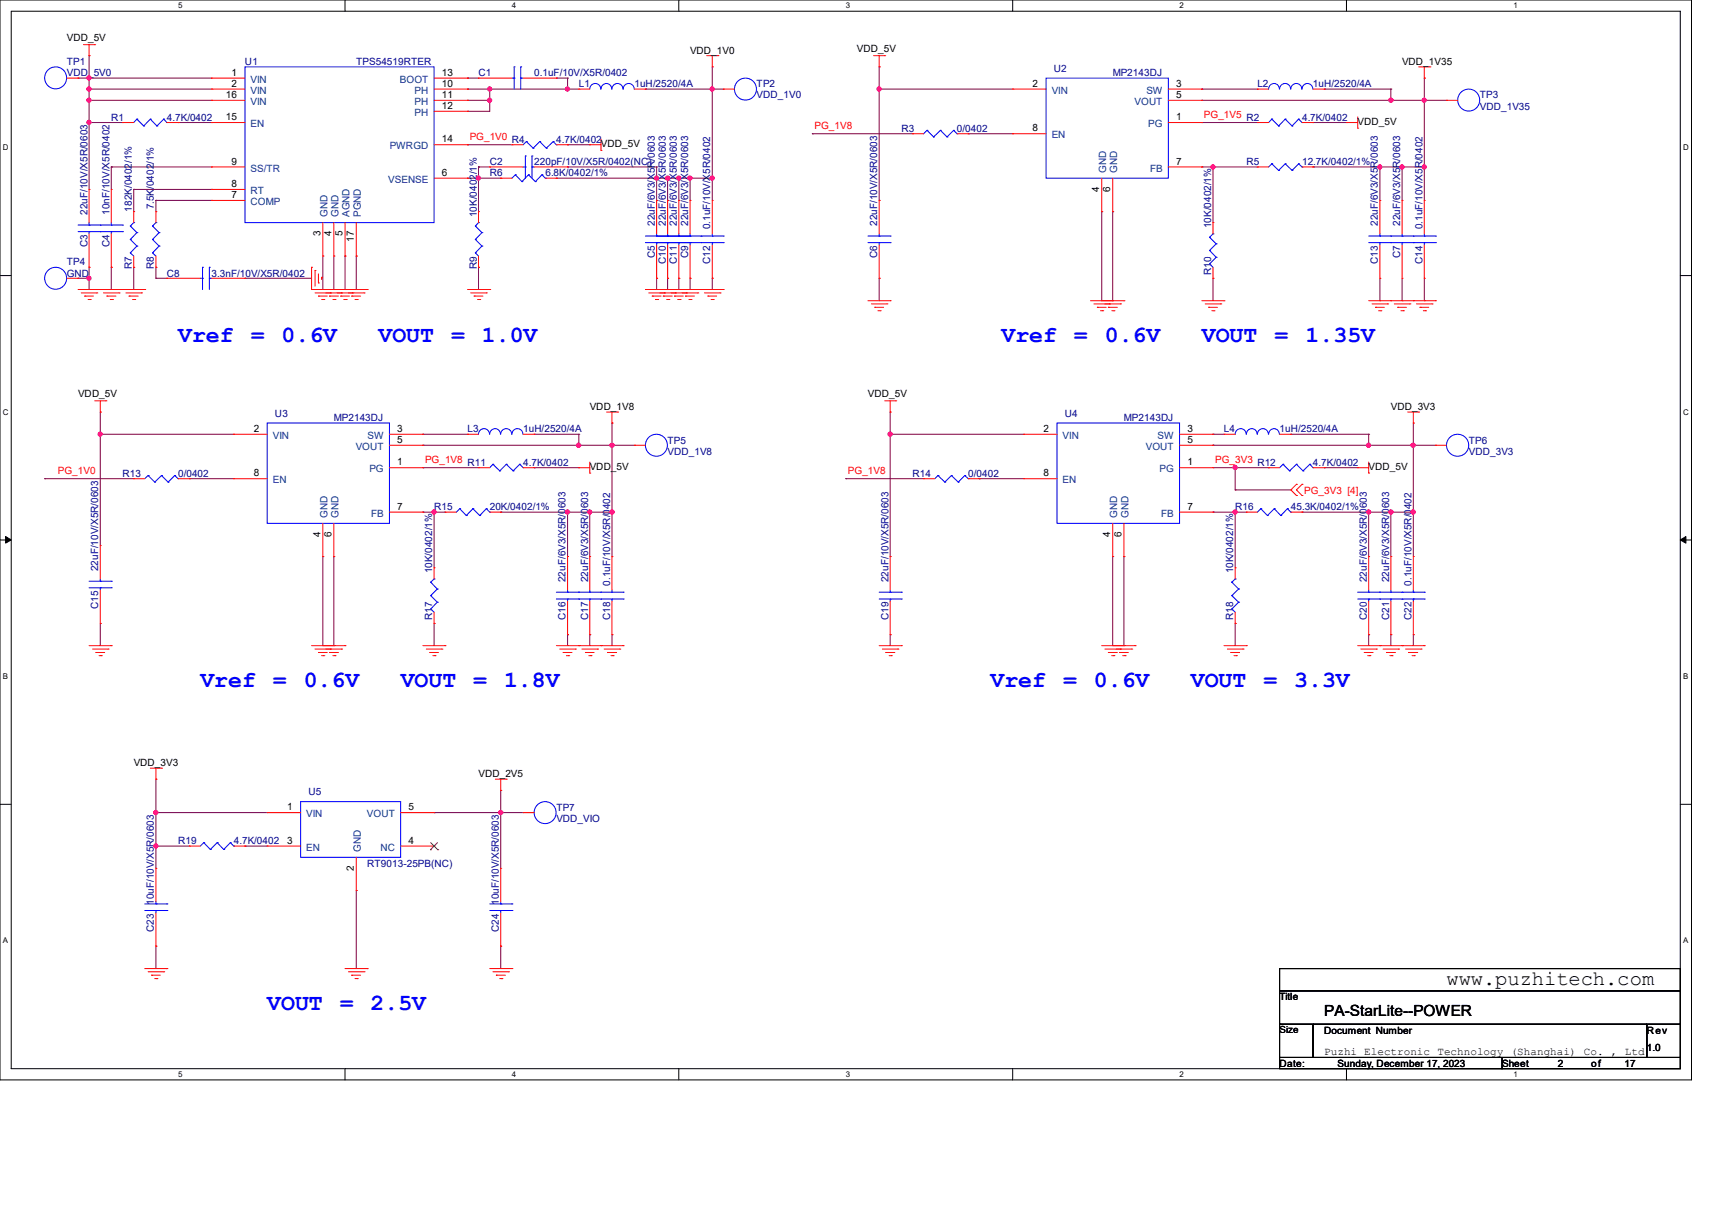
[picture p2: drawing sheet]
<svg xmlns="http://www.w3.org/2000/svg" width="297mm" height="210mm" viewBox="0 0 297 210" stroke-linecap="round" stroke-linejoin="round" font-family="sans-serif">
<path d="M0 0h293.5v187.3h-293.5zM1.9 1.9h289.6v183.4h-289.6z" fill="none" stroke="#000" stroke-width=".17"/>
<g fill="#fff">
<path d="M30.9 .2h.8v1.5h-.8z"/>
<path d="M30.9 185.5h.8v1.6h-.8z"/>
</g>
<path d="M59.9 0v1.9M59.9 185.3v2" fill="none" stroke="#000" stroke-width=".17"/>
<g fill="#fff">
<path d="M88.8 .2h.8v1.5h-.8z"/>
<path d="M88.8 185.5h.8v1.6h-.8z"/>
</g>
<path d="M117.8 0v1.9M117.8 185.3v2" fill="none" stroke="#000" stroke-width=".17"/>
<g fill="#fff">
<path d="M146.7 .2h.8v1.5h-.8z"/>
<path d="M146.7 185.5h.8v1.6h-.8z"/>
</g>
<path d="M175.7 0v1.9M175.7 185.3v2" fill="none" stroke="#000" stroke-width=".17"/>
<g fill="#fff">
<path d="M204.6 .2h.8v1.5h-.8z"/>
<path d="M204.6 185.5h.8v1.6h-.8z"/>
</g>
<path d="M233.6 0v1.9M233.6 185.3v2" fill="none" stroke="#000" stroke-width=".17"/>
<g fill="#fff">
<path d="M262.6 .2h.7v1.5h-.7z"/>
<path d="M262.6 185.5h.7v1.6h-.7z"/>
<path d="M.5 24.8h1v1.6h-1z"/>
<path d="M292 24.8h1v1.6h-1z"/>
<path d="M.5 70.7h1v1.5h-1z"/>
<path d="M292 70.7h1v1.5h-1z"/>
</g>
<path d="M0 47.8h1.9M291.5 47.8h2" fill="none" stroke="#000" stroke-width=".17"/>
<g fill="#fff">
<path d="M.5 116.5h.9v1.6h-.9z"/>
<path d="M292 116.5h.9v1.6h-.9z"/>
</g>
<path d="M0 93.6h1.9M291.5 93.6h2" fill="none" stroke="#000" stroke-width=".17"/>
<path d="M1 93l.9 .6-.9 .6zM291.5 93.6l1-.6v1.2z" fill="#000" stroke="#000" stroke-width=".17"/>
<g fill="#fff">
<path d="M.5 162.4h.9v1.5h-.9z"/>
<path d="M292 162.4h.9v1.5h-.9z"/>
</g>
<path d="M0 139.5h1.9M291.5 139.5h2M222 168h69.5v3.8h-69.5zM222 171.8h69.5v5.8h-69.5zM222 177.6h5.8v5.8h-5.8zM227.8 177.6h57.9v5.8h-57.9zM285.7 177.6h5.8v5.8h-5.8zM222 183.4h38.6v1.9h-38.6zM260.6 183.4h30.9v1.9h-30.9z" fill="none" stroke="#000" stroke-width=".17"/>
<g fill="none" stroke="#800040" stroke-width=".17">
<path d="M13.5 13.5h.1M13.5 13.5h23.2M15.5 13.5h.1M15.5 9.7h.1M15.5 15.5h.1M15.5 17.4h.1M15.5 9.7v23.2M15.5 15.5h21.2M15.5 17.4h21.2M81.1 13.5h.1M81.1 15.5h.1M81.1 17.4h.1"/>
<path d="M81.1 19.3h.1M81.1 13.5h1.9M81.1 15.5h19.3M81.1 17.4h3.9M85 15.5h.1M85 17.4h.1M85 15.5v3.8h-3.9M96.5 13.5h.1M96.5 13.5h2M98.5 13.5h.1M98.5 15.5h.1M98.5 13.5v2"/>
<path d="M112 15.5h.1M112 15.5h13.5M123.6 11.6h.1M123.6 15.5h.1M123.6 11.6v23.2M152.5 15.5h.1M152.5 11.6h.1M152.5 15.5h23.2M152.5 11.6v23.2M208.5 15.5h.1M208.5 17.4h.1M208.5 15.5h9.6"/>
<path d="M208.5 17.4h42.5M229.7 15.5h.1M229.7 15.5h11.6M241.3 17.4h.1M241.3 15.5h.1M241.3 15.5v1.9M247.1 13.5h.1M247.1 17.4h.1M247.1 13.5v21.3M15.5 21.3h.1M15.5 21.3h5.8M19.3 29h.1"/>
<path d="M19.3 29h17.4M19.3 29v3.9M23.2 32.9h.1M23.2 32.9v3.8M23.2 32.9h13.5M27.1 34.8h.1M27.1 34.8v1.9M27.1 34.8h9.6M30.9 21.3h.1M30.9 21.3h5.8M81.1 30.9h.1M81.1 25.1h.1"/>
<path d="M81.1 30.9h5.8M81.1 25.1h7.7M83 29h.1M83 30.9h.1M83 29v7.7M83 29h2M96.5 30.9h.1M96.5 30.9h27.1M98.5 25.1h.1M98.5 29h.1M98.5 25.1h3.8M98.5 29h15.4"/>
<path d="M113.9 30.9h.1M113.9 29h.1M113.9 29v5.8M115.8 30.9h.1M115.8 30.9v3.9M117.8 30.9h.1M117.8 30.9v3.9M119.7 30.9h.1M119.7 30.9v3.9M123.6 30.9h.1M140.9 23.2h.1M140.9 23.2h17.4"/>
<path d="M152.5 34.8h.1M168 23.2h.1M168 23.2h7.7M191.1 36.7h.1M191.1 36.7v15.5M193 36.7h.1M193 36.7v15.5M208.5 29h.1M208.5 21.3h.1M208.5 21.3h9.6M208.5 29h9.6M210.4 29h.1"/>
<path d="M210.4 29v9.6M227.8 29h.1M227.8 21.3h.1M227.8 21.3h5.8M227.8 29h19.3M239.4 29h.1M239.4 29v5.8M243.2 29h.1M243.2 29v5.8M247.1 29h.1M13.5 48.3h.1M13.5 48.3h2"/>
<path d="M15.5 46.4h.1M15.5 48.3h.1M15.5 46.4v3.8M19.3 46.4h.1M19.3 46.4v3.8M23.2 46.4h.1M23.2 46.4v3.8M27.1 46.4h.1M27.1 48.3h.1M27.1 46.4v1.9M27.1 48.3h1.9M42.5 48.3h.1"/>
<path d="M42.5 48.3h11.6M56 44.4h.1M56 44.4v5.8M57.9 44.4h.1M57.9 44.4v5.8M59.9 44.4h.1M59.9 44.4v5.8M61.8 44.4h.1M61.8 44.4v5.8M83 46.4h.1M83 46.4v3.8M113.9 48.3h.1"/>
<path d="M113.9 48.3v1.9M115.8 48.3h.1M115.8 48.3v1.9M117.8 48.3h.1M117.8 48.3v1.9M119.7 48.3h.1M119.7 48.3v1.9M123.6 48.3h.1M123.6 48.3v1.9M152.5 48.3h.1M152.5 48.3v3.9M210.4 48.3h.1"/>
<path d="M210.4 48.3v3.9M239.4 52.2h.1M239.4 48.3v3.9M243.2 52.2h.1M243.2 48.3v3.9M247.1 52.2h.1M247.1 48.3v3.9M17.4 75.3h.1M17.4 71.5h.1M17.4 75.3h23.2M17.4 71.5v23.1M73.4 77.2h.1"/>
<path d="M73.4 75.3h.1M73.4 75.3h7.7M73.4 77.2h36.7M92.7 75.3h.1M92.7 75.3h7.7M100.4 77.2h.1M100.4 75.3h.1M100.4 75.3v1.9M106.2 73.4h.1M106.2 77.2h.1M106.2 73.4v23.1M154.4 75.3h.1"/>
<path d="M154.4 71.5h.1M154.4 75.3h23.2M154.4 71.5v25M210.4 75.3h.1M210.4 77.2h.1M210.4 75.3h1.9M210.4 77.2h38.6M223.9 75.3h.1M223.9 75.3h13.5M237.4 77.2h.1M237.4 75.3h.1M237.4 75.3v1.9"/>
<path d="M245.2 73.4h.1M245.2 77.2h.1M245.2 73.4v23.1M7.7 83h.1M7.7 83h15.5M32.9 83h.1M32.9 83h7.7M56 96.5h.1M56 96.5v15.5M57.9 96.5h.1M57.9 96.5v15.5M73.4 88.8h.1"/>
<path d="M73.4 81.1h.1M73.4 88.8h3.8M73.4 81.1h9.6M75.3 88.8h.1M75.3 88.8v9.7M86.9 88.8h.1M86.9 88.8h19.3M92.7 81.1h.1M92.7 81.1h7.7M98.5 88.8h.1M98.5 88.8v7.7M102.3 88.8h.1"/>
<path d="M102.3 88.8v7.7M106.2 88.8h.1M146.7 83h.1M146.7 83h13.5M154.4 96.5h.1M169.9 83h.1M169.9 83h7.7M193 96.5h.1M193 96.5v15.5M195 96.5h.1M195 96.5v15.5M210.4 88.8h.1"/>
<path d="M210.4 88.8h5.8M210.4 81.1h9.7M214.3 88.8h.1M214.3 81.1h.1M214.3 85h.1M214.3 81.1v3.9M214.3 88.8v9.7M214.3 85h9.6M220.1 81.1h.1M223.9 85h.1M225.9 88.8h.1M225.9 88.8h19.3"/>
<path d="M229.7 81.1h.1M229.7 81.1h5.8M237.4 88.8h.1M237.4 88.8v7.7M241.3 88.8h.1M241.3 88.8v7.7M245.2 88.8h.1M17.4 108.1h.1M17.4 108.1v3.9M75.3 108.1h.1M75.3 108.1v3.9M98.5 110.1h.1"/>
<path d="M98.5 110.1v1.9M102.3 110.1h.1M102.3 110.1v1.9M106.2 110.1h.1M106.2 110.1v1.9M154.4 110.1h.1M154.4 110.1v1.9M214.3 108.1h.1M214.3 108.1v3.9M237.4 110.1h.1M237.4 110.1v1.9M241.3 110.1h.1"/>
<path d="M241.3 110.1v1.9M245.2 110.1h.1M245.2 110.1v1.9M27.1 135.1h.1M27.1 135.1v15.5M86.9 137.1h.1M86.9 137.1v13.5M27.1 146.7h.1M27.1 140.9h.1M27.1 146.7h5.8M27.1 140.9h19.3M42.5 146.7h.1"/>
<path d="M42.5 146.7h3.9M61.8 154.4h.1M61.8 154.4v13.6M75.3 140.9h.1M75.3 140.9h15.5M86.9 140.9h.1M27.1 164.1h.1M27.1 164.1v3.9M86.9 164.1h.1M86.9 164.1v3.9"/>
</g>
<g fill="#f0f" stroke="#f0f" stroke-width=".17">
<circle cx="15.4" cy="15.4" r=".36"/>
<circle cx="15.4" cy="13.5" r=".36"/>
<circle cx="83" cy="30.9" r=".36"/>
<circle cx="123.5" cy="30.9" r=".36"/>
<circle cx="123.5" cy="15.4" r=".36"/>
<circle cx="113.9" cy="30.9" r=".36"/>
<circle cx="119.7" cy="30.9" r=".37"/>
<circle cx="15.4" cy="21.2" r=".36"/>
<circle cx="154.4" cy="75.3" r=".37"/>
<circle cx="214.3" cy="88.8" r=".36"/>
<circle cx="245.2" cy="88.8" r=".37"/>
<circle cx="241.3" cy="88.8" r=".37"/>
<circle cx="237.4" cy="77.2" r=".36"/>
<circle cx="17.4" cy="75.3" r=".36"/>
<circle cx="106.2" cy="77.2" r=".37"/>
<circle cx="75.3" cy="88.8" r=".36"/>
<circle cx="106.2" cy="88.8" r=".37"/>
<circle cx="102.3" cy="88.8" r=".36"/>
<circle cx="100.4" cy="77.2" r=".37"/>
<circle cx="152.5" cy="15.4" r=".36"/>
<circle cx="210.4" cy="29" r=".36"/>
<circle cx="247.1" cy="29" r=".36"/>
<circle cx="247.1" cy="17.4" r=".36"/>
<circle cx="241.3" cy="17.4" r=".37"/>
<circle cx="214.3" cy="81.1" r=".36"/>
<circle cx="117.7" cy="30.9" r=".36"/>
<circle cx="98.4" cy="88.8" r=".36"/>
<circle cx="243.2" cy="29" r=".36"/>
<circle cx="239.4" cy="29" r=".36"/>
<circle cx="237.4" cy="88.8" r=".36"/>
<circle cx="27" cy="146.7" r=".36"/>
<circle cx="27" cy="140.9" r=".36"/>
<circle cx="86.9" cy="140.9" r=".37"/>
<circle cx="245.2" cy="77.2" r=".37"/>
<circle cx="15.4" cy="48.3" r=".36"/>
<circle cx="98.4" cy="15.4" r=".36"/>
<circle cx="84.9" cy="15.4" r=".36"/>
<circle cx="84.9" cy="17.4" r=".36"/>
<circle cx="115.8" cy="30.9" r=".37"/>
<circle cx="15.4" cy="17.4" r=".36"/>
</g>
<g fill="none" stroke="#f00" stroke-width=".17">
<path d="M11.6 13.5h1.9M13.5 13.5h.1M14.5 7.7h1.9M15.5 9.7h.1M15.5 7.7v2M16.4 7.7h.1M36.7 13.5h.1M36.7 15.5h.1M36.7 17.4h.1M36.7 13.5h5.8M36.7 17.4h5.8M36.7 15.5h5.8"/>
<path d="M75.3 13.5h5.8M75.3 17.4h5.8M75.3 15.5h5.8M75.3 19.3h5.8M81.1 15.5h.1M81.1 17.4h.1M81.1 19.3h.1M81.1 13.5h.1M83 13.5h.1M83 13.5h5.8M90.8 13.5h5.7M96.5 13.5h.1"/>
<path d="M100.4 15.5h.1M100.4 15.5h1.9M110.1 15.5h1.9M112 15.5h.1M122.6 9.7h1.9M123.6 11.6h.1M123.6 9.7v1.9M124.5 9.7h.1M125.5 15.5h.1M125.5 15.5h1.9M151.6 9.7h1.9M152.5 11.6h.1"/>
<path d="M152.5 9.7v1.9M153.5 9.7h.1M175.7 15.5h.1M175.7 15.5h5.8M202.7 17.4h5.8M202.7 15.5h5.8M208.5 15.5h.1M208.5 17.4h.1M218.1 15.5h.1M218.1 15.5h2M227.8 15.5h1.9M229.7 15.5h.1"/>
<path d="M246.1 11.6h2M247.1 13.5h.1M247.1 11.6v1.9M248.1 11.6h.1M251 17.4h.1M251 17.4h1.9M15.5 32.9h.1M15.5 32.9v5.7M19.3 32.9h.1M19.3 32.9v5.7M21.3 21.3h.1M21.3 21.3h1.9"/>
<path d="M23.2 36.7h.1M23.2 36.7v1.9M27.1 36.7h.1M27.1 36.7v1.9M29 21.3h1.9M30.9 21.3h.1M36.7 34.8h.1M36.7 32.9h.1M36.7 29h.1M36.7 21.3h.1M36.7 21.3h5.8M36.7 34.8h5.8"/>
<path d="M36.7 32.9h5.8M36.7 29h5.8M56 38.6v5.8M57.9 38.6v5.8M59.9 38.6v5.8M61.8 38.6v5.8M75.3 25.1h5.8M75.3 30.9h5.8M81.1 30.9h.1M81.1 25.1h.1M83 36.7h.1M83 36.7v1.9"/>
<path d="M85 29h.1M85 29h5.8M86.9 30.9h.1M86.9 30.9h1.9M88.8 25.1h.1M88.8 25.1h2M92.7 29h5.8M94.6 30.9h1.9M96.5 30.9h.1M96.5 25.1h2M98.5 25.1h.1M98.5 29h.1"/>
<path d="M102.3 25.1h.1M102.3 25.1h2M104.3 26.1h.1M104.3 24.1v2M113.9 34.8h.1M113.9 34.8v5.8M115.8 34.8h.1M115.8 34.8v5.8M117.8 34.8h.1M117.8 34.8v5.8M119.7 34.8h.1M119.7 34.8v5.8"/>
<path d="M123.6 34.8h.1M123.6 34.8v5.8M152.5 34.8h.1M152.5 34.8v5.8M158.3 23.2h.1M158.3 23.2h1.9M166 23.2h2M168 23.2h.1M175.7 23.2h.1M175.7 23.2h5.8M191.1 36.7h.1M191.1 30.9v5.8"/>
<path d="M193 36.7h.1M193 30.9v5.8M202.7 21.3h5.8M202.7 29h5.8M208.5 21.3h.1M208.5 29h.1M210.4 38.6h.1M210.4 38.6v2M218.1 29h.1M218.1 21.3h.1M218.1 21.3h2M218.1 29h2"/>
<path d="M225.9 21.3h1.9M225.9 29h1.9M227.8 29h.1M227.8 21.3h.1M233.6 21.3h.1M233.6 21.3h1.9M235.5 22.2h.1M235.5 20.3v1.9M239.4 34.8h.1M239.4 34.8v5.8M243.2 34.8h.1M243.2 34.8v5.8"/>
<path d="M247.1 34.8h.1M247.1 34.8v5.8M11.6 48.3h1.9M13.5 48.3h.1M13.5 50.2h11.6M14.1 50.8h2.7M14.7 51.4h.1M14.7 51.4h1.5M15.3 51.9h.4M15.5 46.4h.1M15.5 40.6v5.8M15.7 51.9h.1"/>
<path d="M16.8 50.8h.1M17.4 50.2h.1M17.9 50.8h2.8M18.5 51.4h.1M18.5 51.4h1.6M19.1 51.9h.4M19.3 46.4h.1M19.3 40.6v5.8M19.5 51.9h.1M20.7 50.8h.1M21.3 50.2h.1M21.8 50.8h2.8"/>
<path d="M22.4 51.4h.1M22.4 51.4h1.6M23 51.9h.4M23.2 46.4h.1M23.2 44.4v2M23.4 51.9h.1M24.6 50.8h.1M25.1 50.2h.1M27.1 46.4h.1M27.1 44.4v2M29 48.3h.1M29 48.3h5.8"/>
<path d="M36.7 48.3h5.8M42.5 48.3h.1M54.1 46.4h.1M54.1 46.4v3.8h9.6M54.7 46.9h.1M54.7 50.8h8.5M54.7 46.9v2.7M55.2 51.4h.1M55.2 49.1h.1M55.2 51.4h1.6M55.2 47.5v1.6M55.8 48.1h.1"/>
<path d="M55.8 51.9h.4M55.8 48.1v.4M56 44.4h.1M56.2 51.9h.1M57.1 51.4h.1M57.1 51.4h1.6M57.4 50.8h.1M57.7 51.9h.4M57.9 50.2h.1M57.9 44.4h.1M58.1 51.9h.1M59.1 51.4h.1"/>
<path d="M59.1 51.4h1.5M59.3 50.8h.1M59.6 51.9h.5M59.9 50.2h.1M59.9 44.4h.1M60.1 51.9h.1M61 51.4h.1M61 51.4h1.6M61.2 50.8h.1M61.6 51.9h.4M61.8 50.2h.1M61.8 44.4h.1"/>
<path d="M62 51.9h.1M63.2 50.8h.1M63.7 50.2h.1M81.1 50.2h3.9M81.7 50.8h2.7M82.3 51.4h.1M82.3 51.4h1.5M82.8 51.9h.4M83 46.4h.1M83 44.4v2M83.2 51.9h.1M84.4 50.8h.1"/>
<path d="M85 50.2h.1M112 50.2h13.5M112.6 50.8h8.5M113.2 51.4h.1M113.2 51.4h1.5M113.7 51.9h.4M113.9 48.3h.1M113.9 42.5v5.8M114.1 51.9h.1M115.1 51.4h.1M115.1 51.4h1.5M115.3 50.8h.1"/>
<path d="M115.7 51.9h.3M115.8 50.2h.1M115.8 48.3h.1M115.8 42.5v5.8M116 51.9h.1M117 51.4h.1M117 51.4h1.5M117.2 50.8h.1M117.6 51.9h.4M117.8 50.2h.1M117.8 48.3h.1M117.8 42.5v5.8"/>
<path d="M118 51.9h.1M118.9 51.4h.1M118.9 51.4h1.6M119.1 50.8h.1M119.5 51.9h.4M119.7 50.2h.1M119.7 48.3h.1M119.7 42.5v5.8M119.9 51.9h.1M121.1 50.8h.1M121.6 50.2h.1M122.2 50.8h2.7"/>
<path d="M122.8 51.4h.1M122.8 51.4h1.5M123.4 51.9h.3M123.6 48.3h.1M123.6 42.5v5.8M123.7 51.9h.1M124.9 50.8h.1M125.5 50.2h.1M150.6 52.2h3.8M151.2 52.7h2.7M151.8 53.3h.1M151.8 53.3h1.5"/>
<path d="M152.3 53.9h.4M152.5 48.3h.1M152.5 42.5v5.8M152.7 53.9h.1M153.9 52.7h.1M154.4 52.2h.1M189.2 52.2h5.8M189.8 52.7h4.6M190.4 53.3h.1M190.4 53.3h1.5M190.9 53.9h.4M191.3 53.9h.1"/>
<path d="M192.3 53.3h.1M192.3 53.3h1.5M192.5 52.7h.1M192.9 53.9h.4M193 52.2h.1M193.3 53.9h.1M194.4 52.7h.1M195 52.2h.1M208.5 52.2h3.8M209.1 52.7h2.7M209.7 53.3h.1M209.7 53.3h1.5"/>
<path d="M210.2 53.9h.4M210.4 48.3h.1M210.4 46.4v1.9M210.6 53.9h.1M211.8 52.7h.1M212.3 52.2h.1M237.4 52.2h11.6M238 52.7h2.7M238.6 53.3h.1M238.6 53.3h1.6M239.2 53.9h.4M239.4 48.3h.1"/>
<path d="M239.4 42.5v5.8M239.6 53.9h.1M240.7 52.7h.1M241.3 52.2h.1M241.9 52.7h2.7M242.5 53.3h.1M242.5 53.3h1.5M243 53.9h.5M243.2 48.3h.1M243.2 42.5v5.8M243.5 53.9h.1M244.6 52.7h.1"/>
<path d="M245.2 52.2h.1M245.7 52.7h2.8M246.3 53.3h.1M246.3 53.3h1.6M246.9 53.9h.4M247.1 48.3h.1M247.1 42.5v5.8M247.3 53.9h.1M248.5 52.7h.1M249 52.2h.1M16.4 69.5h2M17.4 71.5h.1"/>
<path d="M17.4 69.5v2M18.4 69.5h.1M40.6 75.3h.1M40.6 75.3h5.8M67.6 77.2h5.8M67.6 75.3h5.8M73.4 75.3h.1M73.4 77.2h.1M81.1 75.3h.1M81.1 75.3h1.9M90.8 75.3h1.9M92.7 75.3h.1"/>
<path d="M105.2 71.5h1.9M106.2 73.4h.1M106.2 71.5v1.9M107.1 71.5h.1M110.1 77.2h.1M110.1 77.2h1.9M153.5 69.5h1.9M154.4 71.5h.1M154.4 69.5v2M155.4 69.5h.1M177.6 75.3h.1M177.6 75.3h5.8"/>
<path d="M204.6 77.2h5.8M204.6 75.3h5.8M210.4 75.3h.1M210.4 77.2h.1M212.3 75.3h.1M212.3 75.3h2M222 75.3h1.9M223.9 75.3h.1M244.2 71.5h1.9M245.2 73.4h.1M245.2 71.5v1.9M246.1 71.5h.1"/>
<path d="M249 77.2h.1M249 77.2h2M17.4 94.6h.1M17.4 94.6v5.8M23.2 83h.1M23.2 83h1.9M30.9 83h2M32.9 83h.1M40.6 83h.1M40.6 83h5.8M56 96.5h.1M56 90.8v5.7"/>
<path d="M57.9 96.5h.1M57.9 90.8v5.7M67.6 81.1h5.8M67.6 88.8h5.8M73.4 81.1h.1M73.4 88.8h.1M75.3 98.5h.1M75.3 98.5v1.9M77.2 88.8h.1M77.2 88.8h2M83 81.1h.1M83 81.1h2"/>
<path d="M85 88.8h1.9M86.9 88.8h.1M90.8 81.1h1.9M92.7 81.1h.1M98.5 96.5h.1M98.5 96.5v5.8M100.4 81.1h.1M100.4 81.1h1.9M102.3 82h.1M102.3 96.5h.1M102.3 80.1v1.9M102.3 96.5v5.8"/>
<path d="M106.2 96.5h.1M106.2 96.5v5.8M154.4 96.5h.1M154.4 96.5v5.8M160.2 83h.1M160.2 83h2M168 83h1.9M169.9 83h.1M177.6 83h.1M177.6 83h5.8M193 96.5h.1M193 90.8v5.7"/>
<path d="M195 96.5h.1M195 90.8v5.7M204.6 81.1h5.8M204.6 88.8h5.8M210.4 81.1h.1M210.4 88.8h.1M214.3 98.5h.1M214.3 98.5v1.9M216.2 88.8h.1M216.2 88.8h1.9M220.1 81.1h.1M220.1 81.1h1.9"/>
<path d="M223.9 88.8h2M224.9 84h.1M224.9 85.9h.1M224.9 84l-1 1 1 .9M225.9 85.9h.1M225.9 84h.1M225.9 88.8h.1M225.9 84l-1 1 1 .9M227.8 81.1h1.9M229.7 81.1h.1M235.5 81.1h.1M235.5 81.1h1.9"/>
<path d="M237.4 82h.1M237.4 96.5h.1M237.4 80.1v1.9M237.4 96.5v5.8M241.3 96.5h.1M241.3 96.5v5.8M245.2 96.5h.1M245.2 96.5v5.8M15.5 112h3.8M16 112.6h2.8M16.6 113.2h.1M16.6 113.2h1.6"/>
<path d="M17.2 113.7h.4M17.4 108.1h.1M17.4 102.3v5.8M17.6 113.7h.1M18.8 112.6h.1M19.3 112h.1M54.1 112h5.8M54.7 112.6h4.6M55.2 113.2h.1M55.2 113.2h1.6M55.8 113.7h.4M56.2 113.7h.1"/>
<path d="M57.1 113.2h.1M57.1 113.2h1.6M57.4 112.6h.1M57.7 113.7h.4M57.9 112h.1M58.1 113.7h.1M59.3 112.6h.1M59.9 112h.1M73.4 112h3.8M74 112.6h2.7M74.5 113.2h.1M74.5 113.2h1.6"/>
<path d="M75.1 113.7h.4M75.3 108.1h.1M75.3 106.2v1.9M75.5 113.7h.1M76.7 112.6h.1M77.2 112h.1M96.5 112h11.6M97.1 112.6h2.7M97.7 113.2h.1M97.7 113.2h1.5M98.3 113.7h.4M98.5 110.1h.1"/>
<path d="M98.5 104.3v5.8M98.7 113.7h.1M99.8 112.6h.1M100.4 112h.1M101 112.6h2.7M101.6 113.2h.1M101.6 113.2h1.5M102.2 113.7h.3M102.3 110.1h.1M102.3 104.3v5.8M102.5 113.7h.1M103.7 112.6h.1"/>
<path d="M104.3 112h.1M104.8 112.6h2.7M105.4 113.2h.1M105.4 113.2h1.6M106 113.7h.4M106.2 110.1h.1M106.2 104.3v5.8M106.4 113.7h.1M107.5 112.6h.1M108.1 112h.1M152.5 112h3.9M153.1 112.6h2.7"/>
<path d="M153.7 113.2h.1M153.7 113.2h1.5M154.3 113.7h.3M154.4 110.1h.1M154.4 104.3v5.8M154.6 113.7h.1M155.8 112.6h.1M156.4 112h.1M191.1 112h5.8M191.7 112.6h4.6M192.3 113.2h.1M192.3 113.2h1.5"/>
<path d="M192.9 113.7h.4M193.3 113.7h.1M194.2 113.2h.1M194.2 113.2h1.5M194.4 112.6h.1M194.8 113.7h.4M195 112h.1M195.2 113.7h.1M196.3 112.6h.1M196.9 112h.1M212.3 112h3.9M212.9 112.6h2.7"/>
<path d="M213.5 113.2h.1M213.5 113.2h1.6M214.1 113.7h.4M214.3 108.1h.1M214.3 106.2v1.9M214.5 113.7h.1M215.6 112.6h.1M216.2 112h.1M235.5 112h11.6M236.1 112.6h2.7M236.7 113.2h.1M236.7 113.2h1.5"/>
<path d="M237.3 113.7h.4M237.4 110.1h.1M237.4 104.3v5.8M237.7 113.7h.1M238.8 112.6h.1M239.4 112h.1M239.9 112.6h2.8M240.5 113.2h.1M240.5 113.2h1.6M241.1 113.7h.4M241.3 110.1h.1M241.3 104.3v5.8"/>
<path d="M241.5 113.7h.1M242.7 112.6h.1M243.2 112h.1M243.8 112.6h2.7M244.4 113.2h.1M244.4 113.2h1.6M245 113.7h.4M245.2 110.1h.1M245.2 104.3v5.8M245.4 113.7h.1M246.5 112.6h.1M247.1 112h.1"/>
<path d="M26.1 133.2h1.9M27.1 135.1h.1M27.1 133.2v1.9M28 133.2h.1M85.9 135.1h1.9M86.9 137.1h.1M86.9 135.1v2M87.8 135.1h.1M27.1 150.6h.1M27.1 150.6v5.8M27.1 158.3v5.8M32.9 146.7h.1"/>
<path d="M32.9 146.7h1.9M40.6 146.7h1.9M42.5 146.7h.1M46.4 140.9h.1M46.4 146.7h.1M46.4 140.9h5.8M46.4 146.7h5.8M61.8 154.4h.1M61.8 148.7v5.7M69.5 140.9h5.8M69.5 146.7h5.8M75.3 146.7h.1"/>
<path d="M75.3 140.9h.1M86.9 150.6h.1M86.9 150.6v5.8M86.9 158.3v5.8M90.8 140.9h.1M90.8 140.9h1.9M25.1 168h3.9M25.7 168.5h2.7M26.3 169.1h.1M26.3 169.1h1.5M26.8 169.7h.4M27.1 164.1h.1"/>
<path d="M27.2 169.7h.1M28.4 168.5h.1M29 168h.1M59.9 168h3.8M60.5 168.5h2.7M61 169.1h.1M61 169.1h1.6M61.6 169.7h.4M62 169.7h.1M63.2 168.5h.1M63.7 168h.1M85 168h3.8"/>
<path d="M85.5 168.5h2.7M86.1 169.1h.1M86.1 169.1h1.6M86.7 169.7h.4M86.9 164.1h.1M87.1 169.7h.1M88.2 168.5h.1M88.8 168h.1"/>
</g>
<g fill="none" stroke="#00f" stroke-width=".17">
<path d="M42.5 11.6h32.8v27h-32.8zM88.8 13.5h.4M89.2 11.6h.1M89.2 13.5h.1M89.2 11.6v3.9M90.3 11.6h.1M90.3 13.5h.1M90.3 11.6v3.9M90.3 13.5h.5M102.3 15.5a.95 .95 0 0 1 1-1 .95 .95 0 0 1 .9 1M104.3 15.5a.93 .93 0 0 1 .9-1 .93 .93 0 0 1 .9 1M106.2 15.5a.95 .95 0 0 1 .9-1 .95 .95 0 0 1 1 1"/>
<path d="M108.1 15.5a.95 .95 0 0 1 1-1 .95 .95 0 0 1 .9 1M181.5 13.5h21.2v17.4h-21.2zM220.1 15.5a.93 .93 0 0 1 .9-1 .93 .93 0 0 1 1 1M222 15.5a.95 .95 0 0 1 .9-1 .95 .95 0 0 1 1 1M223.9 15.5a.95 .95 0 0 1 1-1 .95 .95 0 0 1 .9 1M225.9 15.5a.93 .93 0 0 1 .9-1 .93 .93 0 0 1 1 1M13.5 39h7.8M15.5 39h.1M15.5 38.6v.4M17.4 39h.1M19.3 39h.1M19.3 38.6v.4"/>
<path d="M21.3 39h.1M22.6 39.2h.1M22.6 39.2l1.1 1.1M23.2 38.6h.1M23.2 38.6l-.6 .6M23.7 20.7h.1M23.7 20.7l-.5 .6M23.7 20.7l1.2 1.1M24.9 21.8h.1M26.1 20.7h.1M26.1 20.7l-1.2 1.1M26.1 20.7l1.1 1.1"/>
<path d="M26.5 39.2h.1M26.5 39.2l1.1 1.1M27.1 38.6h.1M27.1 38.6l-.6 .6M27.2 21.8h.1M28.4 20.7h.1M28.4 20.7l-1.2 1.1M28.4 20.7l.6 .6M29 21.3h.1M82.5 39.2h.1M82.5 39.2l1.1 1.1M83 38.6h.1"/>
<path d="M83 38.6l-.5 .6M89.4 30.3h.1M89.4 30.3l-.6 .6M89.4 30.3l1.2 1.2M90.6 31.5h.1M90.8 29h.3M91.1 27.1h.1M91.1 29h.1M91.1 27.1v3.8M91.3 24.6h.1M91.3 24.6l-.5 .5M91.3 24.6l1.2 1.1"/>
<path d="M91.7 30.3h.1M91.7 30.3l-1.1 1.2M91.7 30.3l1.2 1.2M92.3 27.1h.1M92.3 29h.1M92.3 27.1v3.8M92.3 29h.4M92.5 25.7h.1M92.9 31.5h.1M93.6 24.6h.1M93.6 24.6l-1.1 1.1M93.6 24.6l1.2 1.1"/>
<path d="M94 30.3h.1M94 30.3l-1.1 1.2M94 30.3l.6 .6M94.6 30.9h.1M94.8 25.7h.1M96 24.6h.1M96 24.6l-1.2 1.1M96 24.6l.5 .5M96.5 25.1h.1M160.8 22.6h.1M160.8 22.6l-.6 .6M160.8 22.6l1.2 1.1"/>
<path d="M162 23.7h.1M163.2 22.6h.1M163.2 22.6l-1.2 1.1M163.2 22.6l1.1 1.1M164.3 23.7h.1M165.4 22.6h.1M165.4 22.6l-1.1 1.1M165.4 22.6l.6 .6M166 23.2h.1M220.6 28.4h.1M220.6 20.7h.1M220.6 28.4l-.5 .6"/>
<path d="M220.6 28.4l1.2 1.1M220.6 20.7l-.5 .6M220.6 20.7l1.2 1.1M221.8 29.5h.1M221.8 21.8h.1M223 28.4h.1M223 20.7h.1M223 28.4l-1.2 1.1M223 28.4l1.2 1.1M223 20.7l-1.2 1.1M223 20.7l1.2 1.1M224.2 29.5h.1"/>
<path d="M224.2 21.8h.1M225.3 28.4h.1M225.3 20.7h.1M225.3 28.4l-1.1 1.1M225.3 28.4l.6 .6M225.3 20.7l-1.1 1.1M225.3 20.7l.6 .6M225.9 29h.1M225.9 21.3h.1M13.5 40.2h7.8M15.5 40.2h.1M15.5 40.2v.4"/>
<path d="M17.4 40.2h.1M19.3 40.2h.1M19.3 40.2v.4M21.3 40.2h.1M22.6 43.9h.1M22.6 41.5h.1M22.6 43.9l.6 .5M22.6 41.5l1.1 1.2M23.7 42.7h.1M23.7 40.3h.1M23.7 42.7l-1.1 1.2M23.7 40.3l-1.1 1.2"/>
<path d="M26.5 43.9h.1M26.5 41.5h.1M26.5 43.9l.6 .5M26.5 41.5l1.1 1.2M27.6 42.7h.1M27.6 40.3h.1M27.6 42.7l-1.1 1.2M27.6 40.3l-1.1 1.2M34.8 48.3h.3M35.1 46.4h.1M35.1 48.3h.1M35.1 46.4v3.8"/>
<path d="M36.3 46.4h.1M36.3 48.3h.1M36.3 46.4v3.8M36.3 48.3h.4M82.5 43.9h.1M82.5 41.5h.1M82.5 43.9l.5 .5M82.5 41.5l1.1 1.2M83.6 42.7h.1M83.6 40.3h.1M83.6 42.7l-1.1 1.2M83.6 40.3l-1.1 1.2"/>
<path d="M112 42.1h13.5M112 40.9h13.5M113.9 42.1h.1M113.9 40.9h.1M113.9 40.6v.3M113.9 42.1v.4M115.8 42.1h.1M115.8 40.9h.1M115.8 40.6v.3M115.8 42.1v.4M117.8 42.1h.1M117.8 40.9h.1"/>
<path d="M117.8 40.6v.3M117.8 42.1v.4M119.7 42.1h.1M119.7 40.9h.1M119.7 40.6v.3M119.7 42.1v.4M121.6 42.1h.1M121.6 40.9h.1M123.6 42.1h.1M123.6 40.9h.1M123.6 40.6v.3M123.6 42.1v.4"/>
<path d="M125.5 42.1h.1M125.5 40.9h.1M150.6 42.1h3.8M150.6 40.9h3.8M152.5 42.1h.1M152.5 40.9h.1M152.5 40.6v.3M152.5 42.1v.4M154.4 42.1h.1M154.4 40.9h.1M209.8 45.8h.1M209.8 43.4h.1"/>
<path d="M209.8 41.1h.1M209.8 45.8l.6 .6M209.8 43.4l1.2 1.2M209.8 41.1l1.2 1.2M210.4 40.6h.1M210.4 40.6l-.6 .5M211 44.6h.1M211 42.3h.1M211 44.6l-1.2 1.2M211 42.3l-1.2 1.1M237.4 42.1h11.6M237.4 40.9h11.6"/>
<path d="M239.4 42.1h.1M239.4 40.9h.1M239.4 40.6v.3M239.4 42.1v.4M241.3 42.1h.1M241.3 40.9h.1M243.2 42.1h.1M243.2 40.9h.1M243.2 40.6v.3M243.2 42.1v.4M245.2 42.1h.1M245.2 40.9h.1"/>
<path d="M247.1 42.1h.1M247.1 40.9h.1M247.1 40.6v.3M247.1 42.1v.4M249 42.1h.1M249 40.9h.1M46.4 73.4h21.2v17.4h-21.2zM83 75.3a.95 .95 0 0 1 1-1 .95 .95 0 0 1 .9 1M85 75.3a.93 .93 0 0 1 .9-1 .93 .93 0 0 1 .9 1M86.9 75.3a.95 .95 0 0 1 .9-1 .95 .95 0 0 1 1 1M88.8 75.3a.95 .95 0 0 1 1-1 .95 .95 0 0 1 .9 1M183.4 73.4h21.2v17.4h-21.2z"/>
<path d="M214.3 75.3a.95 .95 0 0 1 .9-1 .95 .95 0 0 1 1 1M216.2 75.3a.93 .93 0 0 1 1-1 .93 .93 0 0 1 .9 1M218.1 75.3a.95 .95 0 0 1 1-1 .95 .95 0 0 1 .9 1M220.1 75.3a.93 .93 0 0 1 .9-1 .93 .93 0 0 1 1 1M25.7 82.5h.1M25.7 82.5l-.6 .5M25.7 82.5l1.1 1.1M26.8 83.6h.1M28 82.5h.1M28 82.5l-1.2 1.1M28 82.5l1.2 1.1M29.2 83.6h.1"/>
<path d="M30.3 82.5h.1M30.3 82.5l-1.1 1.1M30.3 82.5l.6 .5M30.9 83h.1M79.8 88.2h.1M79.8 88.2l-.6 .6M79.8 88.2l1.1 1.2M80.9 89.4h.1M82 88.2h.1M82 88.2l-1.1 1.2M82 88.2l1.2 1.2M83.2 89.4h.1"/>
<path d="M84.4 88.2h.1M84.4 88.2l-1.2 1.2M84.4 88.2l.6 .6M85 88.8h.1M85.5 80.5h.1M85.5 80.5l-.5 .6M85.5 80.5l1.2 1.2M86.7 81.7h.1M87.8 80.5h.1M87.8 80.5l-1.1 1.2M87.8 80.5l1.2 1.2M89 81.7h.1"/>
<path d="M90.2 80.5h.1M90.2 80.5l-1.2 1.2M90.2 80.5l.6 .6M90.8 81.1h.1M162.7 82.5h.1M162.7 82.5l-.5 .5M162.7 82.5l1.2 1.1M163.9 83.6h.1M165.1 82.5h.1M165.1 82.5l-1.2 1.1M165.1 82.5l1.1 1.1M166.2 83.6h.1"/>
<path d="M167.4 82.5h.1M167.4 82.5l-1.2 1.1M167.4 82.5l.6 .5M168 83h.1M218.7 88.2h.1M218.7 88.2l-.6 .6M218.7 88.2l1.2 1.2M219.9 89.4h.1M221.1 88.2h.1M221.1 88.2l-1.2 1.2M221.1 88.2l1.1 1.2M222.2 89.4h.1"/>
<path d="M222.6 80.5h.1M222.6 80.5l-.6 .6M222.6 80.5l1.1 1.2M223.4 88.2h.1M223.4 88.2l-1.2 1.2M223.4 88.2l.5 .6M223.7 81.7h.1M223.9 88.8h.1M224.9 80.5h.1M224.9 80.5l-1.2 1.2M224.9 80.5l1.2 1.2M226.1 81.7h.1"/>
<path d="M227.2 80.5h.1M227.2 80.5l-1.1 1.2M227.2 80.5l.6 .6M227.8 81.1h.1M15.5 101.9h3.8M15.5 100.8h3.8M17.4 101.9h.1M17.4 100.8h.1M17.4 100.4v.4M17.4 101.9v.4M19.3 101.9h.1M19.3 100.8h.1"/>
<path d="M74.7 105.6h.1M74.7 103.3h.1M74.7 101h.1M74.7 105.6l.6 .6M74.7 103.3l1.2 1.1M74.7 101l1.2 1.2M75.3 100.4h.1M75.3 100.4l-.6 .6M75.9 104.4h.1M75.9 102.2h.1M75.9 104.4l-1.2 1.2M75.9 102.2l-1.2 1.1"/>
<path d="M96.5 103.9h11.6M96.5 102.7h11.6M98.5 103.9h.1M98.5 102.7h.1M98.5 102.3v.4M98.5 103.9v.4M100.4 103.9h.1M100.4 102.7h.1M102.3 103.9h.1M102.3 102.7h.1M102.3 102.3v.4M102.3 103.9v.4"/>
<path d="M104.3 103.9h.1M104.3 102.7h.1M106.2 103.9h.1M106.2 102.7h.1M106.2 102.3v.4M106.2 103.9v.4M108.1 103.9h.1M108.1 102.7h.1M152.5 103.9h3.9M152.5 102.7h3.9M154.4 103.9h.1M154.4 102.7h.1"/>
<path d="M154.4 102.3v.4M154.4 103.9v.4M156.4 103.9h.1M156.4 102.7h.1M213.7 105.6h.1M213.7 103.3h.1M213.7 101h.1M213.7 105.6l.6 .6M213.7 103.3l1.2 1.1M213.7 101l1.2 1.2M214.3 100.4h.1M214.3 100.4l-.6 .6"/>
<path d="M214.9 104.4h.1M214.9 102.2h.1M214.9 104.4l-1.2 1.2M214.9 102.2l-1.2 1.1M235.5 103.9h11.6M235.5 102.7h11.6M237.4 103.9h.1M237.4 102.7h.1M237.4 102.3v.4M237.4 103.9v.4M239.4 103.9h.1M239.4 102.7h.1"/>
<path d="M241.3 103.9h.1M241.3 102.7h.1M241.3 102.3v.4M241.3 103.9v.4M243.2 103.9h.1M243.2 102.7h.1M245.2 103.9h.1M245.2 102.7h.1M245.2 102.3v.4M245.2 103.9v.4M247.1 103.9h.1M247.1 102.7h.1"/>
<path d="M52.2 139h17.3v9.7h-17.3zM25.1 157.9h3.9M25.1 156.8h3.9M27.1 157.9h.1M27.1 156.8h.1M27.1 156.4v.4M27.1 157.9v.4M29 157.9h.1M29 156.8h.1M35.3 146.1h.1M35.3 146.1l-.5 .6M35.3 146.1l1.2 1.2"/>
<path d="M36.5 147.3h.1M37.7 146.1h.1M37.7 146.1l-1.2 1.2M37.7 146.1l1.1 1.2M38.8 147.3h.1M40 146.1h.1M40 146.1l-1.2 1.2M40 146.1l.6 .6M40.6 146.7h.1M85 157.9h3.8M85 156.8h3.8M86.9 157.9h.1"/>
<path d="M86.9 156.8h.1M86.9 156.4v.4M86.9 157.9v.4M88.8 157.9h.1M88.8 156.8h.1"/>
<circle cx="9.7" cy="13.5" r="1.91"/>
<circle cx="129.3" cy="15.5" r="1.91"/>
<circle cx="254.8" cy="17.4" r="1.91"/>
<circle cx="9.7" cy="48.3" r="1.91"/>
<circle cx="113.9" cy="77.2" r="1.91"/>
<circle cx="252.9" cy="77.2" r="1.92"/>
<circle cx="94.6" cy="140.9" r="1.91"/>
</g>
<path d="M74.7 147.4h.1M74.7 146.1l1.2 1.3M75.9 146.1l-1.2 1.3M75.9 147.4h.1" fill="none" stroke="#804000" stroke-width=".17"/>
<g font-size="4" fill="#00f">
<text x="30.9" y="59.4">Vref</text>
<text x="43.5" y="59.4">=</text>
<text x="48.8" y="59.4">0.6V</text>
<text x="65.7" y="59.4">VOUT</text>
<text x="78.2" y="59.4">=</text>
<text x="83.6" y="59.4">1.0V</text>
<text x="173.7" y="59.4">Vref</text>
<text x="186.3" y="59.4">=</text>
<text x="191.7" y="59.4">0.6V</text>
<text x="208.5" y="59.4">VOUT</text>
<text x="221.1" y="59.4">=</text>
<text x="226.5" y="59.4">1.35V</text>
<text x="34.8" y="119.2">Vref</text>
<text x="47.3" y="119.2">=</text>
<text x="52.7" y="119.2">0.6V</text>
<text x="69.5" y="119.2">VOUT</text>
<text x="82.1" y="119.2">=</text>
<text x="87.4" y="119.2">1.8V</text>
<text x="171.8" y="119.2">Vref</text>
<text x="184.4" y="119.2">=</text>
<text x="189.8" y="119.2">0.6V</text>
<text x="206.6" y="119.2">VOUT</text>
<text x="219.2" y="119.2">=</text>
<text x="224.5" y="119.2">3.3V</text>
<text x="46.4" y="175.2">VOUT</text>
<text x="58.9" y="175.2">=</text>
<text x="64.3" y="175.2">2.5V</text>
</g>
<text font-size="3.6" x="251" y="170.8">www.puzhitech.com</text>
<text font-size="2.7" x="229.7" y="176.1">PA-StarLite--POWER</text>
<text font-size="1.9" x="229.7" y="183">Puzhi Electronic Technology (Shanghai) Co. , Ltd</text>
<g font-size="1.7">
<text x="11.6" y="7">VDD_5V</text>
<text x="119.7" y="9.4">VDD_1V0</text>
<text x="148.7" y="9">VDD_5V</text>
<text x="243.2" y="11.3">VDD_1V35</text>
<text x="39.2" y="17">16</text>
<text x="40.2" y="13.1">1</text>
<text x="40.2" y="15">2</text>
<text x="76.7" y="15">10</text>
<text x="76.7" y="17">11</text>
<text x="76.7" y="13.1">13</text>
<text x="179.1" y="15">2</text>
<text x="204" y="15">3</text>
<text x="204" y="17">5</text>
<text x="39.2" y="20.8">15</text>
<text x="76.7" y="18.9">12</text>
<text x="179.1" y="22.8">8</text>
<text x="204" y="20.8">1</text>
<text x="235.5" y="21.7">VDD_5V</text>
<text x="40.2" y="28.5">9</text>
<text x="76.7" y="24.7">14</text>
<text x="104.3" y="25.6">VDD_5V</text>
<text x="204" y="28.5">7</text>
<text x="40.2" y="34.3">7</text>
<text x="40.2" y="32.4">8</text>
<text x="76.7" y="30.5">6</text>
<text x="190.7" y="33.2" transform="rotate(-90 190.7 33.2)">4</text>
<text x="192.6" y="33.2" transform="rotate(-90 192.6 33.2)">6</text>
<text x="55.6" y="40.9" transform="rotate(-90 55.6 40.9)">3</text>
<text x="57.5" y="40.9" transform="rotate(-90 57.5 40.9)">4</text>
<text x="59.4" y="40.9" transform="rotate(-90 59.4 40.9)">5</text>
<text x="61.4" y="41.9" transform="rotate(-90 61.4 41.9)">17</text>
<text x="13.5" y="68.8">VDD_5V</text>
<text x="102.3" y="71.1">VDD_1V8</text>
<text x="150.6" y="68.8">VDD_5V</text>
<text x="241.3" y="71.1">VDD_3V3</text>
<text x="44" y="74.9">2</text>
<text x="68.9" y="74.9">3</text>
<text x="68.9" y="76.8">5</text>
<text x="181.1" y="74.9">2</text>
<text x="206" y="74.9">3</text>
<text x="206" y="76.8">5</text>
<text x="44" y="82.6">8</text>
<text x="68.9" y="80.7">1</text>
<text x="102.3" y="81.5">VDD_5V</text>
<text x="181.1" y="82.6">8</text>
<text x="206" y="80.7">1</text>
<text x="237.4" y="81.5">VDD_5V</text>
<text x="68.9" y="88.4">7</text>
<text x="206" y="88.4">7</text>
<text x="55.6" y="93.1" transform="rotate(-90 55.6 93.1)">4</text>
<text x="57.5" y="93.1" transform="rotate(-90 57.5 93.1)">6</text>
<text x="192.6" y="93.1" transform="rotate(-90 192.6 93.1)">4</text>
<text x="194.6" y="93.1" transform="rotate(-90 194.6 93.1)">6</text>
<text x="23.2" y="132.9">VDD_3V3</text>
<text x="83" y="134.8">VDD_2V5</text>
<text x="49.8" y="140.5">1</text>
<text x="70.9" y="140.5">5</text>
<text x="49.8" y="146.3">3</text>
<text x="70.9" y="146.3">4</text>
<text x="61.4" y="151" transform="rotate(-90 61.4 151)">2</text>
<text x="222" y="173.4">Title</text>
<text x="222" y="179.2">Size</text>
<text x="229.7" y="179.2">Document Number</text>
<text x="285.7" y="179.2">Rev</text>
<text x="222" y="185">Date:</text>
<text x="232.1" y="185">Sunday, December 17, 2023</text>
<text x="260.6" y="185">Sheet</text>
<text x="270.2" y="185">2</text>
<text x="276.1" y="185">of</text>
<text x="281.8" y="185">17</text>
<text x="285.7" y="182.3">1.0</text>
</g>
<g font-size="1.7" fill="#000080">
<text x="11.6" y="11.3">TP1</text>
<text x="42.5" y="11.3">U1</text>
<text x="61.8" y="11.3">TPS54519RTER</text>
<text x="11.6" y="13.2">VDD_5V0</text>
<text x="83" y="13.2">C1</text>
<text x="92.7" y="13.2">0.1uF/10V/X5R/0402</text>
<text x="100.4" y="15.2">L1</text>
<text x="110.1" y="15.2">1uH/2520/4A</text>
<text x="131.3" y="15.2">TP2</text>
<text x="131.3" y="17.1">VDD_1V0</text>
<text x="182.8" y="12.4">U2</text>
<text x="193" y="13.2">MP2143DJ</text>
<text x="218.1" y="15.2">L2</text>
<text x="227.8" y="15.2">1uH/2520/4A</text>
<text x="256.7" y="17.1">TP3</text>
<text x="19.3" y="20.9">R1</text>
<text x="29" y="20.9">4.7K/0402</text>
<text x="156.4" y="22.9">R3</text>
<text x="166" y="22.9">0/0402</text>
<text x="216.2" y="20.9">R2</text>
<text x="225.9" y="20.9">4.7K/0402</text>
<text x="256.7" y="19">VDD_1V35</text>
<text x="85" y="28.7">C2</text>
<text x="88.8" y="24.8">R4</text>
<text x="92.7" y="28.7">220pF/10V/X5R/0402(NC)</text>
<text x="96.5" y="24.8">4.7K/0402</text>
<text x="216.2" y="28.7">R5</text>
<text x="225.9" y="28.7">12.7K/0402/1%</text>
<text x="85" y="30.6">R6</text>
<text x="94.6" y="30.6">6.8K/0402/1%</text>
<text x="15.2" y="37.3" transform="rotate(-90 15.2 37.3)">22uF/10V/X5R/0603</text>
<text x="19" y="37.3" transform="rotate(-90 19 37.3)">10nF/10V/X5R/0402</text>
<text x="22.9" y="36.7" transform="rotate(-90 22.9 36.7)">182K/0402/1%</text>
<text x="26.7" y="36.3" transform="rotate(-90 26.7 36.3)">7.5K/0402/1%</text>
<text x="82.7" y="37.7" transform="rotate(-90 82.7 37.7)">10K/0402/1%</text>
<text x="113.6" y="39.2" transform="rotate(-90 113.6 39.2)">22uF/6V3/X5R/0603</text>
<text x="115.5" y="39.2" transform="rotate(-90 115.5 39.2)">22uF/6V3/X5R/0603</text>
<text x="117.4" y="39.2" transform="rotate(-90 117.4 39.2)">22uF/6V3/X5R/0603</text>
<text x="119.4" y="39.2" transform="rotate(-90 119.4 39.2)">22uF/6V3/X5R/0603</text>
<text x="123.2" y="39.8" transform="rotate(-90 123.2 39.8)">0.1uF/10V/X5R/0402</text>
<text x="152.2" y="39.2" transform="rotate(-90 152.2 39.2)">22uF/10V/X5R/0603</text>
<text x="210.1" y="39.6" transform="rotate(-90 210.1 39.6)">10K/0402/1%</text>
<text x="239.1" y="39.2" transform="rotate(-90 239.1 39.2)">22uF/6V3/X5R/0603</text>
<text x="242.9" y="39.2" transform="rotate(-90 242.9 39.2)">22uF/6V3/X5R/0603</text>
<text x="246.8" y="39.8" transform="rotate(-90 246.8 39.8)">0.1uF/10V/X5R/0402</text>
<text x="11.6" y="46">TP4</text>
<text x="11.6" y="48">GND</text>
<text x="15.2" y="42.9" transform="rotate(-90 15.2 42.9)">C3</text>
<text x="19" y="42.9" transform="rotate(-90 19 42.9)">C4</text>
<text x="22.9" y="46.7" transform="rotate(-90 22.9 46.7)">R7</text>
<text x="26.7" y="46.7" transform="rotate(-90 26.7 46.7)">R8</text>
<text x="29" y="48">C8</text>
<text x="36.7" y="48">3.3nF/10V/X5R/0402</text>
<text x="82.7" y="46.7" transform="rotate(-90 82.7 46.7)">R9</text>
<text x="113.6" y="44.8" transform="rotate(-90 113.6 44.8)">C5</text>
<text x="115.5" y="45.8" transform="rotate(-90 115.5 45.8)">C10</text>
<text x="117.4" y="45.8" transform="rotate(-90 117.4 45.8)">C11</text>
<text x="119.4" y="44.8" transform="rotate(-90 119.4 44.8)">C9</text>
<text x="123.2" y="45.8" transform="rotate(-90 123.2 45.8)">C12</text>
<text x="152.2" y="44.8" transform="rotate(-90 152.2 44.8)">C6</text>
<text x="210.1" y="47.7" transform="rotate(-90 210.1 47.7)">R10</text>
<text x="239.1" y="45.8" transform="rotate(-90 239.1 45.8)">C13</text>
<text x="242.9" y="44.8" transform="rotate(-90 242.9 44.8)">C7</text>
<text x="246.8" y="45.8" transform="rotate(-90 246.8 45.8)">C14</text>
<text x="47.7" y="72.3">U3</text>
<text x="57.9" y="73.1">MP2143DJ</text>
<text x="81.1" y="75">L3</text>
<text x="90.8" y="75">1uH/2520/4A</text>
<text x="115.8" y="76.9">TP5</text>
<text x="184.7" y="72.3">U4</text>
<text x="195" y="73.1">MP2143DJ</text>
<text x="212.3" y="75">L4</text>
<text x="222" y="75">1uH/2520/4A</text>
<text x="254.8" y="76.9">TP6</text>
<text x="21.3" y="82.7">R13</text>
<text x="30.9" y="82.7">0/0402</text>
<text x="81.1" y="80.8">R11</text>
<text x="90.8" y="80.8">4.7K/0402</text>
<text x="115.8" y="78.8">VDD_1V8</text>
<text x="158.3" y="82.7">R14</text>
<text x="168" y="82.7">0/0402</text>
<text x="218.1" y="80.8">R12</text>
<text x="227.8" y="80.8">4.7K/0402</text>
<text x="254.8" y="78.8">VDD_3V3</text>
<text x="75.3" y="88.5">R15</text>
<text x="85" y="88.5">20K/0402/1%</text>
<text x="214.3" y="88.5">R16</text>
<text x="223.9" y="88.5">45.3K/0402/1%</text>
<text x="17.1" y="99.1" transform="rotate(-90 17.1 99.1)">22uF/10V/X5R/0603</text>
<text x="75" y="99.4" transform="rotate(-90 75 99.4)">10K/0402/1%</text>
<text x="98.1" y="101" transform="rotate(-90 98.1 101)">22uF/6V3/X5R/0603</text>
<text x="102" y="101" transform="rotate(-90 102 101)">22uF/6V3/X5R/0603</text>
<text x="105.9" y="101.6" transform="rotate(-90 105.9 101.6)">0.1uF/10V/X5R/0402</text>
<text x="154.1" y="101" transform="rotate(-90 154.1 101)">22uF/10V/X5R/0603</text>
<text x="213.9" y="99.4" transform="rotate(-90 213.9 99.4)">10K/0402/1%</text>
<text x="237.1" y="101" transform="rotate(-90 237.1 101)">22uF/6V3/X5R/0603</text>
<text x="241" y="101" transform="rotate(-90 241 101)">22uF/6V3/X5R/0603</text>
<text x="244.8" y="101.6" transform="rotate(-90 244.8 101.6)">0.1uF/10V/X5R/0402</text>
<text x="17.1" y="105.6" transform="rotate(-90 17.1 105.6)">C15</text>
<text x="75" y="107.5" transform="rotate(-90 75 107.5)">R17</text>
<text x="98.1" y="107.5" transform="rotate(-90 98.1 107.5)">C16</text>
<text x="102" y="107.5" transform="rotate(-90 102 107.5)">C17</text>
<text x="105.9" y="107.5" transform="rotate(-90 105.9 107.5)">C18</text>
<text x="154.1" y="107.5" transform="rotate(-90 154.1 107.5)">C19</text>
<text x="213.9" y="107.5" transform="rotate(-90 213.9 107.5)">R18</text>
<text x="237.1" y="107.5" transform="rotate(-90 237.1 107.5)">C20</text>
<text x="241" y="107.5" transform="rotate(-90 241 107.5)">C21</text>
<text x="244.8" y="107.5" transform="rotate(-90 244.8 107.5)">C22</text>
<text x="53.5" y="137.9">U5</text>
<text x="96.5" y="140.6">TP7</text>
<text x="96.5" y="142.5">VDD_VIO</text>
<text x="30.9" y="146.4">R19</text>
<text x="40.6" y="146.4">4.7K/0402</text>
<text x="63.7" y="150.3">RT9013-25PB(NC)</text>
<text x="26.7" y="161.6" transform="rotate(-90 26.7 161.6)">C23</text>
<text x="26.7" y="157" transform="rotate(-90 26.7 157)">10uF/10V/X5R/0603</text>
<text x="86.6" y="161.6" transform="rotate(-90 86.6 161.6)">C24</text>
<text x="86.6" y="157" transform="rotate(-90 86.6 157)">10uF/10V/X5R/0603</text>
</g>
<g font-size="1.7" fill="#004080">
<text x="43.5" y="14.4">VIN</text>
<text x="43.5" y="16.3">VIN</text>
<text x="69.4" y="14.4">BOOT</text>
<text x="71.9" y="16.3">PH</text>
<text x="182.5" y="16.3">VIN</text>
<text x="198.9" y="16.3">SW</text>
<text x="43.5" y="22.1">EN</text>
<text x="43.5" y="18.2">VIN</text>
<text x="71.9" y="18.2">PH</text>
<text x="71.9" y="20.1">PH</text>
<text x="196.8" y="18.2">VOUT</text>
<text x="199.2" y="22.1">PG</text>
<text x="43.5" y="29.8">SS/TR</text>
<text x="67.6" y="25.9">PWRGD</text>
<text x="182.5" y="24">EN</text>
<text x="191.9" y="29.9" transform="rotate(-90 191.9 29.9)">GND</text>
<text x="193.8" y="29.9" transform="rotate(-90 193.8 29.9)">GND</text>
<text x="199.5" y="29.8">FB</text>
<text x="43.5" y="35.6">COMP</text>
<text x="43.5" y="33.7">RT</text>
<text x="67.4" y="31.7">VSENSE</text>
<text x="56.8" y="37.6" transform="rotate(-90 56.8 37.6)">GND</text>
<text x="58.7" y="37.6" transform="rotate(-90 58.7 37.6)">GND</text>
<text x="60.7" y="37.6" transform="rotate(-90 60.7 37.6)">AGND</text>
<text x="62.6" y="37.6" transform="rotate(-90 62.6 37.6)">PGND</text>
<text x="47.3" y="76.1">VIN</text>
<text x="63.8" y="76.1">SW</text>
<text x="184.4" y="76.1">VIN</text>
<text x="200.8" y="76.1">SW</text>
<text x="47.3" y="83.8">EN</text>
<text x="61.7" y="78">VOUT</text>
<text x="64.1" y="81.9">PG</text>
<text x="184.4" y="83.8">EN</text>
<text x="198.8" y="78">VOUT</text>
<text x="201.2" y="81.9">PG</text>
<text x="56.8" y="89.8" transform="rotate(-90 56.8 89.8)">GND</text>
<text x="58.7" y="89.8" transform="rotate(-90 58.7 89.8)">GND</text>
<text x="64.4" y="89.6">FB</text>
<text x="193.8" y="89.8" transform="rotate(-90 193.8 89.8)">GND</text>
<text x="195.8" y="89.8" transform="rotate(-90 195.8 89.8)">GND</text>
<text x="201.5" y="89.6">FB</text>
<text x="53.1" y="141.7">VIN</text>
<text x="63.7" y="141.7">VOUT</text>
<text x="53.1" y="147.5">EN</text>
<text x="62.6" y="147.7" transform="rotate(-90 62.6 147.7)">GND</text>
<text x="66" y="147.5">NC</text>
</g>
<g font-size="1.7" fill="#f00">
<text x="141.3" y="22.4">PG_1V8</text>
<text x="208.9" y="20.4">PG_1V5</text>
<text x="81.5" y="24.3">PG_1V0</text>
<text x="10" y="82.2">PG_1V0</text>
<text x="73.7" y="80.3">PG_1V8</text>
<text x="147.1" y="82.2">PG_1V8</text>
<text x="210.8" y="80.3">PG_3V3</text>
<text x="226.3" y="85.6">PG_3V3 [4]</text>
</g>
<g font-size="1.4">
<text x="30.9" y="1.4">5</text>
<text x="88.8" y="1.4">4</text>
<text x="146.7" y="1.4">3</text>
<text x="204.6" y="1.4">2</text>
<text x="262.6" y="1.4">1</text>
<text x=".5" y="26.1">D</text>
<text x="292" y="26.1">D</text>
<text x=".5" y="71.9">C</text>
<text x="292" y="71.9">C</text>
<text x=".5" y="117.8">B</text>
<text x="292" y="117.8">B</text>
<text x=".5" y="163.6">A</text>
<text x="292" y="163.6">A</text>
<text x="30.9" y="186.8">5</text>
<text x="88.8" y="186.8">4</text>
<text x="146.7" y="186.8">3</text>
<text x="204.6" y="186.8">2</text>
<text x="262.6" y="186.8">1</text>
</g>
</svg>
